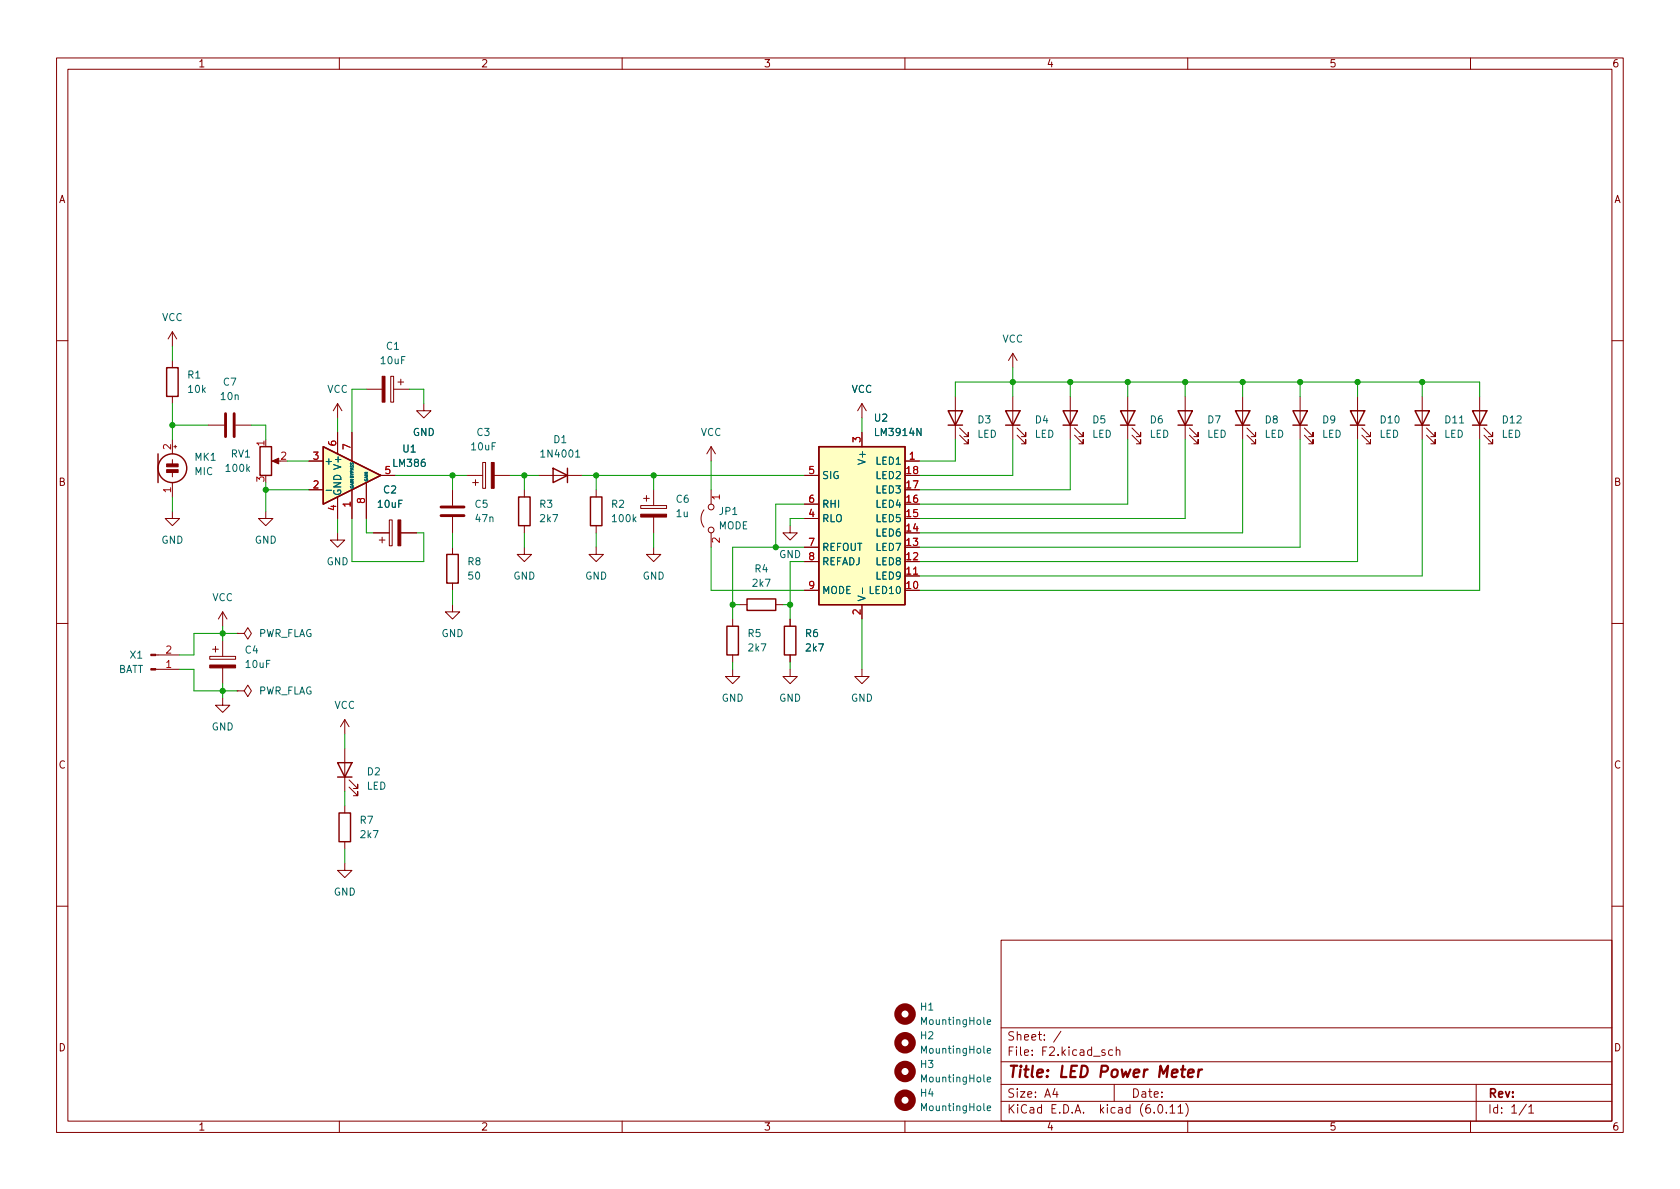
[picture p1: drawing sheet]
<svg xmlns="http://www.w3.org/2000/svg" width="297mm" height="210mm" viewBox="0 0 297 210" stroke-linecap="round" stroke-linejoin="round" font-family="sans-serif">
<g fill="none" stroke="#840000" stroke-width=".18">
<path d="M10 10.2h277v190.1h-277zM12 12.2h273v186.1h-273zM60 10.2v2M110 10.2v2M160 10.2v2M210 10.2v2M260 10.2v2M30.5 58.7v2.5M30.5 58.7l-.8 1.2M30.5 58.7l.7 1.2M10 60.2h2M30.5 63.7v1.3"/>
<path d="M30.5 70.1v1.3M30.5 77.7v2.6M30.7 79h.5M31 78.7v.5M36.8 75.2h2.8M41.7 75.2h2.7M47 77.7v1.3M59.7 71.4v2.5M59.7 76.4v3.9M59.7 71.4l-.8 1.2M59.7 71.4l.8 1.2M62.2 76.4v5.1"/>
<path d="M64.8 68.8h2.8M69.1 66.5h.5v4.6h-.5zM69.6 68.8h2.8M70.4 67.6h1M70.9 67.1v1M74.9 71.4v1.2h1.3l-1.3 1.3-1.2-1.3h1.2M125.7 79v2.5M125.7 79l-.7 1.3M125.7 79l.8 1.3M152.4 71.4v2.5M152.4 76.4v2.6M152.4 71.4l-.8 1.2"/>
<path d="M152.4 71.4l.8 1.2M168.9 70.1v7.6M169.7 77l1.5 1.5v-.8v.8h-.8M169.7 75.7l1.5 1.5v-.8v.8h-.8M179.1 62.5l-.8 1.2M179.1 62.5v2.5M179.1 70.1v7.6M179.1 62.5l.7 1.2M179.8 77l1.6 1.5v-.8v.8h-.8M179.8 75.7l1.6 1.5v-.8v.8h-.8M189.2 70.1v7.6M190 77l1.5 1.5v-.8v.8h-.7"/>
<path d="M190 75.7l1.5 1.5v-.8v.8h-.7M199.4 70.1v7.6M200.2 77l1.5 1.5v-.8v.8h-.8M200.2 75.7l1.5 1.5v-.8v.8h-.8M209.5 70.1v7.6M210.3 77l1.5 1.5v-.8v.8h-.7M210.3 75.7l1.5 1.5v-.8v.8h-.7M219.7 70.1v7.6M220.5 77l1.5 1.5v-.8v.8h-.8M220.5 75.7l1.5 1.5v-.8v.8h-.8M229.9 70.1v7.6M230.6 77l1.6 1.5v-.8v.8h-.8"/>
<path d="M230.6 75.7l1.6 1.5v-.8v.8h-.8M240 70.1v7.6M240.8 77l1.5 1.5v-.8v.8h-.7M240.8 75.7l1.5 1.5v-.8v.8h-.7M251.5 70.1v7.6M252.2 77l1.5 1.5v-.8v.8h-.7M252.2 75.7l1.5 1.5v-.8v.8h-.7M261.6 70.1v7.6M262.4 77l1.5 1.5v-.8v.8h-.8M262.4 75.7l1.5 1.5v-.8v.8h-.8M285 60.2h2M30.5 90.4v1.3h1.2l-1.2 1.3-1.3-1.3h1.3"/>
<path d="M30.5 81.3v.7M30.5 83.6v.7M30.5 85.3v2.6M47 90.4v1.3h1.3l-1.3 1.3-1.3-1.3h1.3M48.5 81.5h1M54.6 81.5h2.5M54.6 86.6h2.5M59.7 94.2v1.3h1.3l-1.3 1.3-1.3-1.3h1.3M59.7 87.9v3.8M62.2 86.6v5.1M64.8 85.3v6.4M66 94.2h2.8"/>
<path d="M67.1 95.5h1M67.3 84.1h2.5M67.6 95v1M68.8 91.9h.5v4.6h-.5zM70.9 94.2h2.8M80 86.6v2.8M80 91.4v2.8M80 96.8v1.2M82.5 84.1h2.8M83.6 85.3h1M84.1 84.8v1M85.3 81.8h.6v4.6h-.6z"/>
<path d="M87.4 84.1h2.8M92.7 96.8v1.2h1.3l-1.3 1.3-1.3-1.3h1.3M92.7 86.6v1.3M92.7 93v1.2M95.2 84.1h7.7M105.4 96.8v1.2h1.3l-1.3 1.3-1.3-1.3h1.3M105.4 86.6v1.3M105.4 93v1.2M113.3 89.4h4.6v.5h-4.6zM113.8 88.1h1M114.3 87.6v1M115.6 96.8v1.2h1.2l-1.2 1.3-1.3-1.3h1.3"/>
<path d="M115.6 86.6v2.8M115.6 91.4v2.8M124.5 90.2a2.54 2.54 0 0 0 0 3M125.7 86.6v2.5M125.7 94.2v2.6M139.7 93v1.2h1.3l-1.3 1.3-1.3-1.3h1.3M142.2 84.1h2.6M142.2 99.3h2.6M142.2 96.8h2.6M142.2 91.7h2.6M142.2 89.1h2.6M160 81.5h2.6"/>
<path d="M160 86.6h2.6M160 84.1h2.6M160 94.2h2.6M160 99.3h2.6M160 96.8h2.6M160 91.7h2.6M160 89.1h2.6M10 110.2h2M27.5 115.8h4.2M27.5 118.4h4.2M37.1 116.1h4.6v.5h-4.6zM37.6 114.8h1"/>
<path d="M38.1 114.3v1M39.4 108.2l-.8 1.3M39.4 108.2v2.5M39.4 113.3v2.8M39.4 118.1v2.8M39.4 108.2l.7 1.3M41.9 112h1.3l.6-1 .6 1-.6 1-.6-1M41.9 112h.1M80 106.9v1.3h1.3l-1.3 1.3-1.3-1.3h1.3M80 103.1v1.3M129.5 118.4v1.2h1.3l-1.3 1.3-1.2-1.3h1.2M129.5 109.5v1.2"/>
<path d="M129.5 115.8v1.3M130.8 106.9h1.3M137.2 106.9h1.2M139.7 118.4v1.2h1.3l-1.3 1.3-1.3-1.3h1.3M139.7 109.5v1.2M139.7 115.8v1.3M142.2 104.4h2.6M152.4 118.4v1.2h1.3l-1.3 1.3-1.3-1.3h1.3M152.4 106.9v2.6M160 104.4h2.6M160 101.8h2.6M285 110.2h2"/>
<path d="M39.4 123.4v1.3h1.2l-1.2 1.3-1.3-1.3h1.3M41.9 122.2h1.3l.6-1 .6 1-.6 1-.6-1M41.9 122.2h.1M61 127.2l-.8 1.3M61 127.2v2.6M61 132.3v7.6M61 127.2l.7 1.3M61.7 139.2l1.5 1.5v-.8v.8h-.7M61.7 137.9l1.5 1.5v-.7v.7h-.7M61 152.6v1.3h1.2l-1.2 1.3-1.3-1.3h1.3M61 142.5v1.3M61 148.8v1.3"/>
<path d="M10 160.2h2M177 166.3h108v32h-108zM285 160.2h2M60 198.3v2M110 198.3v2M160 198.3v2M177 194.8h108M177 191.8h108M177 187.8h108M177 181.8h108M182.5 186.5v.1M182.5 185.7v.1"/>
<path d="M184.6 183.8v.1M184.6 183v.1M187.6 182.4l-1.3 1.9M197 191.8v3M197.4 185.8l.2-.2 .3 .1 .1 .9M197.4 185.1v1.5M209.6 195.1a1.72 1.72 0 0 1 0 2.3M210 198.3v2M260 198.3v2M261 191.8v6.5M270.3 195.8l.4-.5v1.5M270.3 196.8h.9"/>
<circle cx="125.7" cy="93.7" r=".51"/>
<circle cx="125.7" cy="89.7" r=".51"/>
</g>
<g fill="none" stroke="#840000" stroke-width=".25">
<path d="M29.5 65h2v5.1h-2zM46 79h2v5.1h-2zM57.1 79l10.2 5.1-10.2 5zM144.8 79h15.2v27.9h-15.2zM167.6 72.6h2.6l-1.3 2.6zM167.6 75.2h2.6M177.8 72.6h2.5l-1.2 2.6zM177.8 75.2h2.5M188 72.6h2.5l-1.3 2.6zM188 75.2h2.5M198.1 72.6h2.6l-1.3 2.6zM198.1 75.2h2.6"/>
<path d="M208.3 72.6h2.5l-1.3 2.6zM208.3 75.2h2.5M218.4 72.6h2.6l-1.3 2.6zM218.4 75.2h2.6M228.6 72.6h2.5l-1.2 2.6zM228.6 75.2h2.5M238.8 72.6h2.5l-1.3 2.6zM238.8 75.2h2.5M250.2 72.6h2.5l-1.2 2.6zM250.2 75.2h2.5M260.3 72.6h2.6l-1.3 2.6zM260.3 75.2h2.6"/>
<path d="M27.9 80.3v5M79 98h2v5.1h-2zM91.7 87.9h2v5.1h-2zM97.8 82.8l2.5 1.3-2.5 1.2zM100.3 82.8v2.5M104.4 87.9h2v5.1h-2zM128.5 110.7h2.1v5.1h-2.1zM132.1 105.9h5.1v2h-5.1zM138.7 110.7h2v5.1h-2zM59.7 134.9h2.5l-1.2 2.5zM59.7 137.4h2.5M59.9 143.8h2.1v5h-2.1z"/>
<circle cx="30.5" cy="82.8" r="2.54"/>
</g>
<g fill="none" stroke="#006464" stroke-width=".18">
<path d="M101.8 79.9l.3-.3v1.2M162.8 75.8v1.2l-.7-1.2v1.2M258.1 74.8h.7M43.8 82.9l.3 .5M44.1 82.5l-.5 .5M57.7 86.7h.9M101.8 80.8h.7M112.1 91.8l.3 .5M112.4 91.4l-.4 .5M152.5 104v1M173.9 179.9v1.1l.2 .2M173.9 195.1v1.1l.2 .2"/>
<path d="M173.9 185v1.1l.2 .1M173.9 190.1v1l.2 .2M174.6 196l.6-.1-.1-.3h-.4l-.1 .1v.6h.5M174.6 180.7l.6-.1-.1-.2-.4-.1-.1 .2v.6h.5M174.6 185.8l.6-.1-.1-.2-.4-.1-.1 .2v.6h.5M174.6 190.9l.6-.1-.1-.3h-.4l-.1 .2v.6h.5"/>
</g>
<path d="M127.2 87.9h-1.3l.4 .3M127.2 95.1v.8l-.9-.8-.4 .3 .1 .5M161.5 101.5h.8" fill="none" stroke="#a90000" stroke-width=".18"/>
<g fill="none" stroke="#840000" stroke-width="1.3">
<circle cx="160" cy="179.3" r="1.27"/>
<circle cx="160" cy="189.5" r="1.27"/>
<circle cx="160" cy="194.6" r="1.27"/>
<circle cx="160" cy="184.4" r="1.27"/>
</g>
<g fill="#840000" stroke="#840000" stroke-width=".18">
<path d="M29.5 83.1h2v.5h-2z"/>
<path d="M29.5 82h2v.5h-2z"/>
<path d="M48.1 81.5l1.2-.5v1z"/>
<path d="M86.9 81.8h.5v4.6h-.5z"/>
<path d="M70.4 91.9h.5v4.6h-.5z"/>
<path d="M113.3 90.9h4.6v.5h-4.6z"/>
<path d="M67.6 66.5h.5v4.6h-.5z"/>
<path d="M26.7 115.7h.8v.2h-.8z"/>
<path d="M26.7 118.2h.8v.3h-.8z"/>
<path d="M37.1 117.6h4.6v.5h-4.6z"/>
</g>
<path d="M39.9 73.1v4.1M41.4 73.1v4.1M78 91.2h4M78 89.7h4" fill="none" stroke="#840000" stroke-width=".51"/>
<g fill="#ffffc2" stroke="#ffffc2" stroke-width=".18">
<path d="M57.1 79l10.2 5.1-10.2 5z"/>
<path d="M144.8 79h15.2v27.9h-15.2z"/>
</g>
<g fill="none" stroke="#009600" stroke-width=".18">
<path d="M30.5 61.2v2.5M30.5 71.4v6.3M30.5 75.2h6.3M44.4 75.2h2.6v2.5M59.7 73.9v2.5M64.8 68.8h-2.6v7.6M72.4 68.8h2.5v2.6M152.4 73.9v2.5M168.9 70.1v-2.5h92.7v2.5M168.9 77.7v3.8h-6.3M179.1 77.7v6.4h-16.5M179.1 65v5.1"/>
<path d="M189.2 77.7v8.9h-26.6M189.2 67.6v2.5M199.4 77.7v11.4h-36.8M199.4 67.6v2.5M209.5 77.7v14h-46.9M209.5 67.6v2.5M219.7 77.7v16.5h-57.1M219.7 67.6v2.5M229.9 77.7v19.1h-67.3M229.9 67.6v2.5M240 77.7v21.6h-77.4M240 67.6v2.5"/>
<path d="M251.5 77.7v24.1h-88.9M251.5 67.6v2.5M261.6 77.7v26.7h-99M30.5 87.9v2.5M47 86.6h7.6M47 85.3v5.1M50.8 81.5h3.8M59.7 91.7v2.5M62.2 91.7v7.6h12.7v-5.1h-1.2M64.8 91.7v2.5h1.2M69.8 84.1h12.7M80 84.1v2.5"/>
<path d="M80 94.2v2.6M90.2 84.1h5M92.7 84.1v2.5M92.7 94.2v2.6M102.9 84.1h39.3M105.4 84.1v2.5M105.4 94.2v2.6M115.6 84.1v2.5M115.6 94.2v2.6M125.7 96.8v7.6h16.5M125.7 81.5v5.1M139.7 99.3v10.2"/>
<path d="M142.2 96.8h-12.7v12.7M142.2 91.7h-2.5v1.3M142.2 89.1h-5v7.7M31.7 118.4h2.6v3.8h7.6M39.4 110.7v2.6M41.9 112h-7.6v3.8h-2.6M80 104.4v2.5M129.5 117.1v1.3M129.5 106.9h1.3M138.4 106.9h1.3M139.7 117.1v1.3M152.4 109.5v8.9"/>
<path d="M39.4 120.9v2.5M61 129.8v2.5M61 139.9v2.6M61 150.1v2.5"/>
</g>
<g fill="#009600" stroke="#009600" stroke-width=".18">
<circle cx="105.4" cy="84.1" r=".46"/>
<circle cx="115.6" cy="84.1" r=".46"/>
<circle cx="80" cy="84.1" r=".46"/>
<circle cx="92.7" cy="84.1" r=".46"/>
<circle cx="129.5" cy="106.9" r=".46"/>
<circle cx="179.1" cy="67.6" r=".46"/>
<circle cx="139.7" cy="106.9" r=".46"/>
<circle cx="137.2" cy="96.8" r=".46"/>
<circle cx="199.4" cy="67.6" r=".46"/>
<circle cx="189.2" cy="67.6" r=".46"/>
<circle cx="39.4" cy="122.2" r=".46"/>
<circle cx="39.4" cy="112" r=".46"/>
<circle cx="219.7" cy="67.6" r=".46"/>
<circle cx="209.5" cy="67.6" r=".46"/>
<circle cx="251.5" cy="67.6" r=".46"/>
<circle cx="240" cy="67.6" r=".46"/>
<circle cx="229.9" cy="67.6" r=".46"/>
<circle cx="47" cy="86.6" r=".46"/>
<circle cx="30.5" cy="75.2" r=".46"/>
</g>
<g font-size="2.8" fill="#840000">
<text x="178" y="191.2">Title:</text>
<text x="187.3" y="191.2">LED Power</text>
<text x="205.4" y="191.2">Meter</text>
</g>
<g font-size="2.1" fill="#840000">
<text x="178" y="184.5">Sheet:</text>
<text x="178" y="187.2">File:</text>
<text x="184.4" y="187.2">F2.kicad_sch</text>
<text x="178" y="197.4">KiCad</text>
<text x="178" y="194.6">Size:</text>
<text x="184.7" y="194.6">A4</text>
<text x="185.7" y="197.4">E.D.A.</text>
<text x="194.6" y="197.4">kicad</text>
<text x="200" y="194.6">Date:</text>
<text x="201.8" y="197.4">(6.0.11)</text>
<text x="263" y="194.6">Rev:</text>
<text x="263" y="197.4">Id:</text>
<text x="267.1" y="197.4">1/1</text>
</g>
<g font-size="1.8" fill="#840000">
<text x="35" y="12.3">1</text>
<text x="85" y="12.3">2</text>
<text x="135" y="12.3">3</text>
<text x="185" y="12.3">4</text>
<text x="235" y="12.3">5</text>
<text x="285" y="12.3">6</text>
<text x="10.4" y="36.3">A</text>
<text x="285.4" y="36.3">A</text>
<text x="10.3" y="86.3">B</text>
<text x="285.3" y="86.3">B</text>
<text x="10.3" y="136.3">C</text>
<text x="285.3" y="136.3">C</text>
<text x="10.3" y="186.3">D</text>
<text x="285.3" y="186.3">D</text>
<text x="35" y="200.3">1</text>
<text x="85" y="200.3">2</text>
<text x="135" y="200.3">3</text>
<text x="185" y="200.3">4</text>
<text x="235" y="200.3">5</text>
<text x="285" y="200.3">6</text>
</g>
<g font-size="1.8" fill="#006464">
<text x="28.6" y="57.2">VCC</text>
<text x="67.1" y="64.8">10uF</text>
<text x="68.2" y="62.2">C1</text>
<text x="177.2" y="61">VCC</text>
<text x="33" y="67.3">R1</text>
<text x="33" y="69.9">10k</text>
<text x="38.8" y="71.1">10n</text>
<text x="39.3" y="68.6">C7</text>
<text x="57.8" y="69.9">VCC</text>
<text x="150.5" y="69.9">VCC</text>
<text x="72.9" y="77.5">GND</text>
<text x="84.2" y="77.5">C3</text>
<text x="123.8" y="77.5">VCC</text>
<text x="154.4" y="74.9">U2</text>
<text x="154.4" y="77.5">LM3914N</text>
<text x="172.7" y="75.2">D3</text>
<text x="172.7" y="77.8">LED</text>
<text x="182.9" y="75.2">D4</text>
<text x="182.9" y="77.8">LED</text>
<text x="193" y="75.2">D5</text>
<text x="193" y="77.8">LED</text>
<text x="203.2" y="75.2">D6</text>
<text x="203.2" y="77.8">LED</text>
<text x="213.4" y="75.2">D7</text>
<text x="213.4" y="77.8">LED</text>
<text x="223.5" y="75.2">D8</text>
<text x="223.5" y="77.8">LED</text>
<text x="233.7" y="75.2">D9</text>
<text x="233.7" y="77.8">LED</text>
<text x="243.8" y="75.2">D10</text>
<text x="243.8" y="77.8">LED</text>
<text x="255.3" y="75.2">D11</text>
<text x="255.3" y="77.8">LED</text>
<text x="265.4" y="75.2">D12</text>
<text x="265.4" y="77.8">LED</text>
<text x="34.3" y="81.9">MK1</text>
<text x="39.6" y="83.8">100k</text>
<text x="40.7" y="81.3">RV1</text>
<text x="57.3" y="82.6">+</text>
<text x="69.3" y="82.9">LM386</text>
<text x="71" y="80.4">U1</text>
<text x="83.1" y="80">10uF</text>
<text x="95.3" y="81.3">1N4001</text>
<text x="97.7" y="78.7">D1</text>
<text x="153.4" y="82.3" transform="rotate(-90 153.4 82.3)">V+</text>
<text x="154.7" y="82.6">LED1</text>
<text x="34.3" y="84.4">MIC</text>
<text x="60.7" y="87.8" transform="rotate(-90 60.7 87.8)">GND V+</text>
<text x="67.6" y="87.6">C2</text>
<text x="119.4" y="89.3">C6</text>
<text x="145.3" y="85.1">SIG</text>
<text x="154.7" y="87.6">LED3</text>
<text x="154.7" y="85.1">LED2</text>
<text x="66.6" y="90.2">10uF</text>
<text x="83.8" y="90.2">C5</text>
<text x="83.8" y="92.7">47n</text>
<text x="95.3" y="90.2">R3</text>
<text x="95.3" y="92.7">2k7</text>
<text x="108" y="90.2">R2</text>
<text x="108" y="92.7">100k</text>
<text x="119.4" y="91.8">1u</text>
<text x="127" y="91.4">JP1</text>
<text x="127" y="94">MODE</text>
<text x="145.3" y="92.7">RLO</text>
<text x="145.3" y="90.2">RHI</text>
<text x="154.7" y="95.3">LED6</text>
<text x="154.7" y="92.7">LED5</text>
<text x="154.7" y="90.2">LED4</text>
<text x="28.5" y="96.5">GND</text>
<text x="45" y="96.5">GND</text>
<text x="57.7" y="100.3">GND</text>
<text x="82.6" y="100.3">R8</text>
<text x="133.3" y="101.6">R4</text>
<text x="145.3" y="97.8">REFOUT</text>
<text x="145.3" y="100.3">REFADJ</text>
<text x="154.7" y="100.3">LED8</text>
<text x="154.7" y="97.8">LED7</text>
<text x="37.5" y="106.7">VCC</text>
<text x="82.6" y="102.9">50</text>
<text x="90.7" y="102.9">GND</text>
<text x="103.4" y="102.9">GND</text>
<text x="113.6" y="102.9">GND</text>
<text x="132.8" y="104.1">2k7</text>
<text x="145.3" y="105.4">MODE</text>
<text x="153.4" y="106.4" transform="rotate(-90 153.4 106.4)">V-</text>
<text x="153.5" y="105.4">LED10</text>
<text x="154.7" y="102.9">LED9</text>
<text x="45.7" y="113">PWR_FLAG</text>
<text x="78" y="113">GND</text>
<text x="132.1" y="113">R5</text>
<text x="142.2" y="113">R6</text>
<text x="21" y="119.4">BATT</text>
<text x="22.8" y="116.8">X1</text>
<text x="43.2" y="116">C4</text>
<text x="43.2" y="118.5">10uF</text>
<text x="132.1" y="115.6">2k7</text>
<text x="142.2" y="115.6">2k7</text>
<text x="45.7" y="123.2">PWR_FLAG</text>
<text x="59.1" y="125.7">VCC</text>
<text x="127.5" y="124.5">GND</text>
<text x="137.7" y="124.5">GND</text>
<text x="150.4" y="124.5">GND</text>
<text x="37.4" y="129.5">GND</text>
<text x="64.8" y="137.5">D2</text>
<text x="64.8" y="140">LED</text>
<text x="63.5" y="146.1">R7</text>
<text x="63.5" y="148.6">2k7</text>
<text x="58.9" y="158.8">GND</text>
<text x="162.6" y="179.1">H1</text>
<text x="162.6" y="181.6">MountingHole</text>
<text x="162.6" y="184.2">H2</text>
<text x="162.6" y="186.7">MountingHole</text>
<text x="162.6" y="189.2">H3</text>
<text x="162.6" y="191.8">MountingHole</text>
<text x="162.6" y="194.3">H4</text>
<text x="162.6" y="196.9">MountingHole</text>
</g>
<g font-size="1.8" fill="#a90000">
<text x="30.2" y="79.7" transform="rotate(-90 30.2 79.7)">2</text>
<text x="46.7" y="79" transform="rotate(-90 46.7 79)">1</text>
<text x="49.5" y="81.3">2</text>
<text x="55.2" y="81.3">3</text>
<text x="59.4" y="79" transform="rotate(-90 59.4 79)">6</text>
<text x="62" y="79.7" transform="rotate(-90 62 79.7)">7</text>
<text x="67.9" y="83.8">5</text>
<text x="142.8" y="83.8">5</text>
<text x="152.1" y="78.4" transform="rotate(-90 152.1 78.4)">3</text>
<text x="160" y="83.8">18</text>
<text x="160.6" y="81.3">1</text>
<text x="30.2" y="87.3" transform="rotate(-90 30.2 87.3)">1</text>
<text x="46.7" y="85.4" transform="rotate(-90 46.7 85.4)">3</text>
<text x="55.2" y="86.4">2</text>
<text x="62" y="89.8" transform="rotate(-90 62 89.8)">1</text>
<text x="64.5" y="89.2" transform="rotate(-90 64.5 89.2)">8</text>
<text x="128" y="88.6" transform="rotate(-90 128 88.6)">1</text>
<text x="142.8" y="88.9">6</text>
<text x="160" y="88.9">16</text>
<text x="160" y="86.4">17</text>
<text x="59.4" y="90.5" transform="rotate(-90 59.4 90.5)">4</text>
<text x="142.8" y="91.4">4</text>
<text x="160" y="94">14</text>
<text x="160" y="91.4">15</text>
<text x="142.8" y="96.5">7</text>
<text x="142.8" y="99.1">8</text>
<text x="160" y="101.6">11</text>
<text x="160" y="99.1">12</text>
<text x="160" y="96.5">13</text>
<text x="142.8" y="104.1">9</text>
<text x="160" y="104.1">10</text>
<text x="152.1" y="108.9" transform="rotate(-90 152.1 108.9)">2</text>
<text x="29.2" y="118.1">1</text>
<text x="29.2" y="115.6">2</text>
</g>
<text font-size="1.8" fill="#009600" x="137.7" y="99.1">GND 8</text>
<g font-size=".7" fill="#006464">
<text x="62.6" y="86.5" transform="rotate(-90 62.6 86.5)">GAINBYPASS</text>
<text x="65.2" y="85.2" transform="rotate(-90 65.2 85.2)">GAIN</text>
</g>
</svg>
